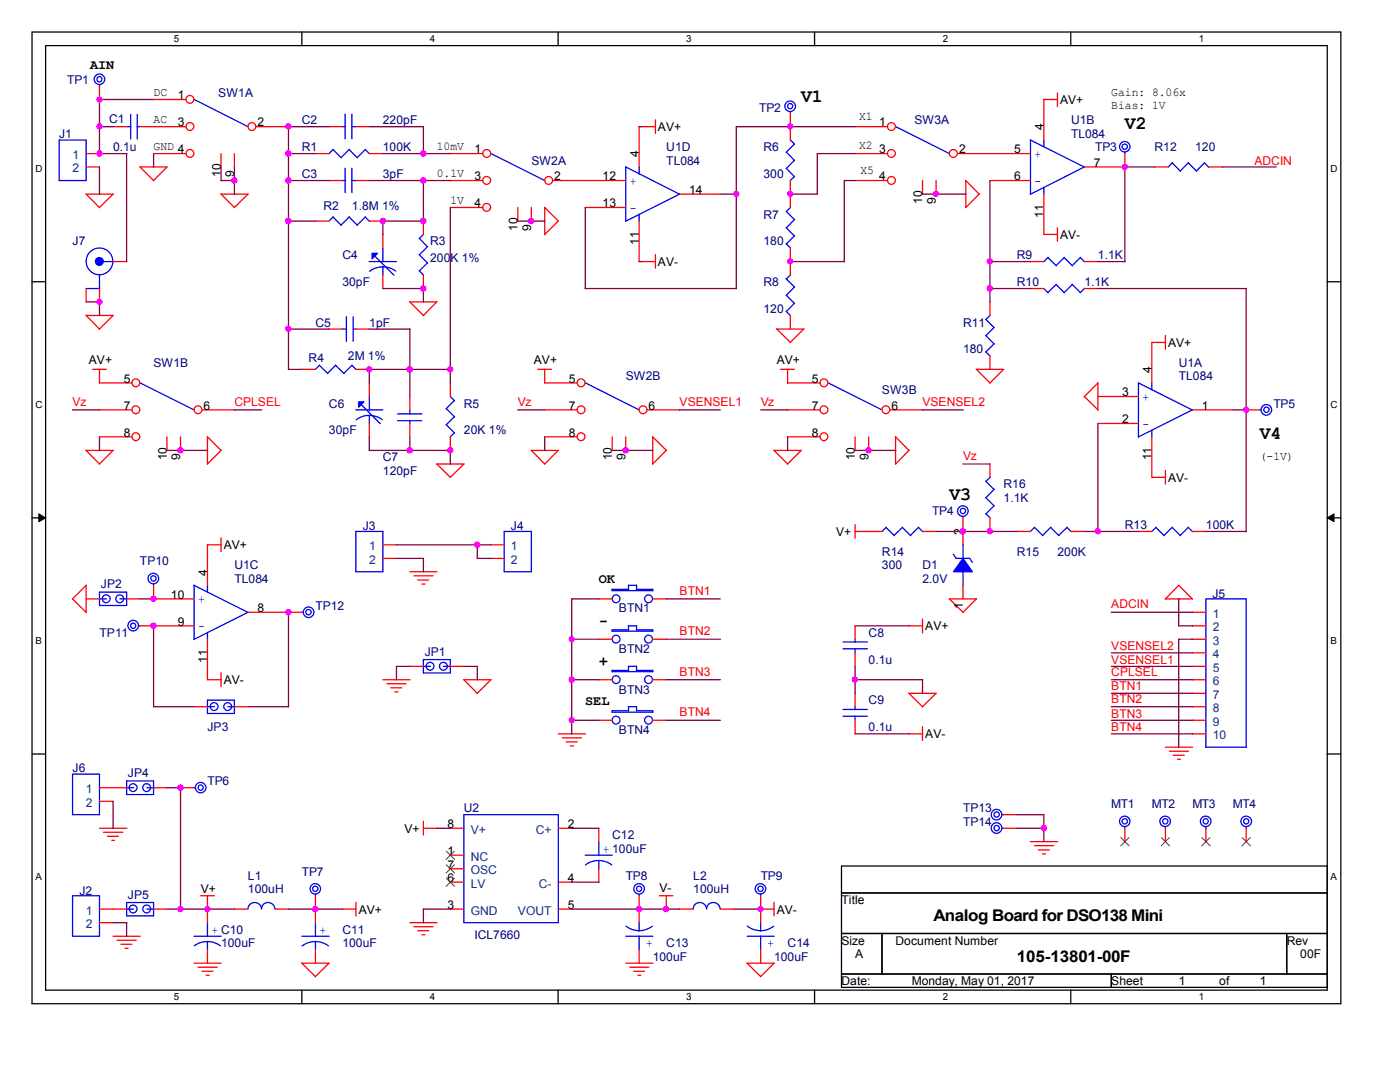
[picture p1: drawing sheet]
<svg xmlns="http://www.w3.org/2000/svg" width="279mm" height="216mm" viewBox="0 0 279 216" stroke-linecap="round" stroke-linejoin="round" font-family="sans-serif">
<path d="M6.4 6.4h261.2v193.9h-261.2zM9.1 9.1h255.8v188.5h-255.8z" fill="none" stroke="#000" stroke-width=".25"/>
<g fill="#fff">
<path d="M34.7 6.6h1v2.2h-1z"/>
<path d="M34.7 197.8h1v2.2h-1z"/>
</g>
<path d="M60.2 6.4v2.7M60.2 197.6v2.7" fill="none" stroke="#000" stroke-width=".25"/>
<g fill="#fff">
<path d="M85.8 6.6h1.1v2.2h-1.1z"/>
<path d="M85.8 197.8h1.1v2.2h-1.1z"/>
</g>
<path d="M111.4 6.4v2.7M111.4 197.6v2.7" fill="none" stroke="#000" stroke-width=".25"/>
<g fill="#fff">
<path d="M136.9 6.6h1.1v2.2h-1.1z"/>
<path d="M136.9 197.8h1.1v2.2h-1.1z"/>
</g>
<path d="M162.6 6.4v2.7M162.6 197.6v2.7" fill="none" stroke="#000" stroke-width=".25"/>
<g fill="#fff">
<path d="M188.1 6.6h1.1v2.2h-1.1z"/>
<path d="M188.1 197.8h1.1v2.2h-1.1z"/>
</g>
<path d="M213.7 6.4v2.7M213.7 197.6v2.7" fill="none" stroke="#000" stroke-width=".25"/>
<g fill="#fff">
<path d="M239.3 6.6h1v2.2h-1z"/>
<path d="M239.3 197.8h1v2.2h-1z"/>
<path d="M7.1 32.6h1.3v2.2h-1.3z"/>
<path d="M265.6 32.6h1.3v2.2h-1.3z"/>
<path d="M7.1 79.7h1.3v2.2h-1.3z"/>
<path d="M265.6 79.7h1.3v2.2h-1.3z"/>
</g>
<path d="M6.4 56.2h2.7M264.9 56.2h2.7" fill="none" stroke="#000" stroke-width=".25"/>
<g fill="#fff">
<path d="M7.1 126.8h1.2v2.2h-1.2z"/>
<path d="M265.6 126.8h1.2v2.2h-1.2z"/>
</g>
<path d="M6.4 103.3h2.7M264.9 103.3h2.7" fill="none" stroke="#000" stroke-width=".25"/>
<g fill="#000" stroke="#000" stroke-width=".2">
<path d="M7.7 102.5l1.4 .8-1.4 .8z" fill-rule="evenodd"/>
<path d="M264.9 103.3l1.3-.8v1.6z" fill-rule="evenodd"/>
</g>
<g fill="#fff">
<path d="M7.1 173.9h1.2v2.2h-1.2z"/>
<path d="M265.6 173.9h1.2v2.2h-1.2z"/>
</g>
<path d="M6.4 150.5h2.7M264.9 150.5h2.7M167.9 172.8h97v24.2h-97zM167.9 178.2h97M167.9 186.3h97M167.9 194.4h97M176 186.3v8.1M221.8 194.4v2.6M256.8 186.3v8.1" fill="none" stroke="#000" stroke-width=".25"/>
<g fill="none" stroke="#f00" stroke-width=".25">
<path d="M19.9 17.2v2.7M30.6 19.9h6.5M211 18.5v2.8M211 19.9h-2.7v8M17.2 33.3h2.7M17.2 30.6h2.7M22.6 38.7l-2.8 2.7M22.6 25.3h2.7M22.6 38.7h-5.4l2.7 2.7M27.9 33.3l2.7 2.7M27.9 33.3h5.5M27.9 25.3h9.2"/>
<path d="M30.6 30.6h6.5M33.3 33.3l-2.7 2.8M44.1 38.7l2.7 2.7M44.1 38.7h5.4M44.1 30.6v2.7M46.8 30.6v2.7M49.5 38.7l-2.8 2.7M51.1 25.3h6.5M62.9 30.6h2.8M65.7 25.3h2.6M65.7 36h2.6M71 25.3h2.7"/>
<path d="M71 36h2.7M73.7 30.6h2.7M89.9 30.6h6.5M89.9 36h6.5M110.3 36h14.6M127.6 25.3v8M128.1 25.3h2.7M130.8 23.9v2.7M135.6 38.7h8.1M157.7 22.6v5.3M157.7 36v5.4M170.6 25.3h6.5"/>
<path d="M170.6 30.6h6.5M170.6 36h6.5M184.1 36v2.7M186.8 36v2.7M191.1 30.6h14.6M192.7 36l2.8 2.7-2.8 2.7M192.7 36v5.4M197.6 36h8.1M208.3 38.7v8.1h2.7M224.5 30.6v2.7h-8.1M230.4 33.3h2.7M241.2 33.3h2.7"/>
<path d="M17.2 57.6v2.6M19.9 57.6v2.6M22.6 52.2h2.7M62.9 44.1h2.8M73.7 44.1h2.7M76.4 46.8v2.7M76.4 54.9v2.7M84.5 44.1v2.7M84.5 54.9v2.7M89.9 41.4h6.5M103.3 41.4v2.7M106 41.4v2.7"/>
<path d="M108.7 41.4l2.7 2.7M108.7 41.4v5.4l2.8-2.7M116.8 41.4h8.1M127.6 44.1v8.1M128.1 52.2h2.7M130.8 50.8v2.7M157.7 49.5v5.4M205.7 52.2h2.6M205.7 57.6h2.6M211 45.4v2.7M216.4 52.2h2.7M216.4 57.6h2.7"/>
<path d="M17.1 62.9l2.8 2.8M17.2 62.9h5.4M18.5 73.7h2.7M19.9 73.7v2.8l6.4-.1M22.6 62.9l-2.8 2.8M60.2 73.7h2.7M65.7 65.7h2.6M71 73.7h2.7M71 65.7h2.7M73.7 76.4v2.7M81.7 60.2l2.8 2.7M81.8 60.2h5.4"/>
<path d="M81.8 79.1v2.7M87.2 60.2l-2.7 2.8M89.9 76.4v2.7M107.3 73.7h2.8M108.7 73.7v2.8l6.5-.1M155 65.6l2.7 2.7M155 65.7h5.4M155.8 73.7h2.7M157.2 73.7v2.8l6.5-.1M157.7 62.9v2.8M160.4 65.7l-2.7 2.7M194.8 73.7l2.8 2.7"/>
<path d="M194.9 73.7h5.4M197.6 60.2v2.7M197.6 71v2.7M200.3 73.7l-2.8 2.8M216.4 79.1l2.8 2.7M219.1 76.4v5.4M219.1 76.4l-2.7 2.8M219.1 79.1h8.1M229.8 68.3h2.8M229.9 68.3v8.1M232.6 66.9v2.8M17.1 89.8l2.8 2.8"/>
<path d="M17.2 89.9h5.4M19.9 81.8h6.4M19.9 87.2h6.4M22.6 89.9l-2.8 2.7M33.3 87.2v2.7M36 87.2v2.7M40.3 81.8h6.5M41.4 87.1l2.7 2.8M41.4 87.2v5.4l2.8-2.8M73.7 84.5v2.7M81.8 84.5v2.7M87.1 92.5l2.8 2.7"/>
<path d="M87.2 92.6h5.4l-2.8 2.7M89.9 87.2v2.7M106 89.8l2.7 2.8M106 89.9h5.5M108.7 81.8h6.5M108.7 87.2h6.5M111.4 89.9l-2.7 2.7M122.2 87.2v2.7M124.9 87.2v2.7M129.2 81.8h6.4M130.2 87.1l2.8 2.8M130.3 87.2v5.4l2.7-2.8"/>
<path d="M154.4 89.8l2.7 2.8 2.8-2.7M154.5 89.9h5.4M157.2 81.8h6.5M157.2 87.2h6.5M170.6 87.2v2.7M173.4 87.2v2.7M177.6 81.8h6.5M178.7 87.1l2.7 2.8M178.7 87.2v5.4l2.7-2.8M197.6 92.6v2.6M219.1 84.5h8.1M229.8 95.2h2.8"/>
<path d="M229.9 87.2v8M232.6 93.9v2.7M238 81.8h8M248.7 81.8h2.7M14.5 119.5l2.7 2.7M17.2 116.8l-2.8 2.7M17.2 119.5h2.7M17.2 116.8v5.4M25.3 119.5h2.6M30.6 116.8v2.7h8.1M41.4 108.7h2.7M41.4 108.7v8.1"/>
<path d="M44.1 107.3v2.8M76.4 108.7h2.7M76.4 111.4h2.7M81.8 114.1h5.4M82.6 114.9h3.8M83.4 115.7h2.2M84.2 116.5h.6M98 108.7h2.6M98 111.4h2.6M119.5 119.5h2.7M130.3 119.5h2.7M170.6 106h5.4"/>
<path d="M170.6 104.7v2.7M184.1 106h2.7M189.4 119.5h5.5M189.5 119.5l2.7 2.7M192.2 103.3v5.4M192.2 116.8v2.7M194.9 119.5l-2.7 2.7M197.6 103.3v2.7M202.9 106h2.8M213.7 106h2.7M227.2 106h2.7M232.6 119.5h5.4"/>
<path d="M235.2 116.8l2.8 2.7M235.2 116.8l-2.7 2.7M238 106h2.7M27.9 124.9h10.8M41.4 135.6h2.7M41.4 127.6v8M44.1 134.2v2.8M49.5 122.2h10.7M76.4 135.6h5.4M77.2 136.4h3.8M78 137.2h2.2M78.8 138h.6"/>
<path d="M81.8 133h2.7M89.9 133h2.7M92.5 135.6l2.7 2.7M92.6 135.6h5.4M98 135.6l-2.8 2.8M119.5 135.6h2.7M119.5 127.6h2.7M130.3 135.6h2.7M130.3 127.6h2.7M170.6 124.9v2.7M170.6 130.3v2.7M170.6 138.3v2.7"/>
<path d="M181.4 138.3l2.7 2.7M181.4 124.9h2.7M181.4 138.3h5.5M184.1 123.5v2.8M186.8 138.3l-2.7 2.8M238 138.3h2.7M238 124.9h2.7M238 135.6h2.7M238 122.2h2.7M238 127.6h2.7M238 130.3h2.7M238 133h2.7"/>
<path d="M19.9 157.2h5.4M19.9 159.9h2.7M30.6 157.2h2.7M36 157.2h2.7M38.7 141h2.7M46.8 141h2.7M111.4 146.4h5.4M112.2 147.2h3.8M113 148h2.2M113.8 148.8h.6M119.5 143.7h2.7M130.3 143.7h2.7"/>
<path d="M170.6 143.7v2.7M181.4 146.4h2.7M184.1 145v2.7M232.6 149.1h5.4M233.4 149.9h3.8M234.1 150.7h2.2M235 151.5h.6M238 146.4h2.7M238 141h2.7M238 143.7h2.7M19.9 165.3h5.4M20.7 166.1h3.8"/>
<path d="M21.5 166.9h2.1M22.3 167.7h.6M40 178.7h2.8M41.4 178.7v5.4M62.9 178.7v5.4M84.5 165.3h2.7M84.5 163.9v2.7M89.9 165.3h2.7M89.9 170.6h2.7M89.9 176h2.7M89.9 173.4h2.7M111.4 165.3h2.7"/>
<path d="M111.4 176h2.7M119.5 165.3v2.6M119.5 173.4v2.6M127.6 178.7v5.4M131.6 178.7h2.7M133 178.7v2.7M151.8 178.7v5.4M200.3 165.3h2.6M200.3 162.6h2.6M205.7 167.9h5.4M206.5 168.7h3.8M207.2 169.6h2.2"/>
<path d="M208.1 170.4h.6M224.5 165.3v2.6M232.6 165.3v2.6M240.7 165.3v2.6M248.7 165.3v2.6M19.9 184.1h2.7M19.9 181.4h5.4M22.6 186.8h5.4M23.4 187.6h3.8M24.1 188.4h2.2M25 189.2h.6M30.6 181.4h2.7"/>
<path d="M38.7 192.2h5.5M39.5 193h3.8M40.3 193.8h2.2M41.1 194.6h.6M41.4 189.5v2.7M46.8 181.4h2.7M54.9 181.4h2.7M60.2 192.2l2.7 2.7M60.2 192.2h5.5M62.9 189.5v2.7M65.7 192.2l-2.8 2.7M68.3 181.4h2.7"/>
<path d="M71 180.1v2.7M81.8 184.1h5.4M82.6 184.9h3.8M83.4 185.7h2.2M84.2 186.5h.6M89.9 181.4h2.7M111.4 181.4h2.7M124.9 192.2h5.4M125.7 193h3.8M126.4 193.8h2.3M127.3 194.6h.6M127.6 189.5v2.7"/>
<path d="M135.6 181.4h2.7M143.7 181.4h2.7M149.1 192.2l2.7 2.7M149.1 192.2h5.4M151.8 181.4h2.7M151.8 189.5v2.7M154.5 180v2.8M154.5 192.2l-2.7 2.7"/>
<circle cx="37.9" cy="19.8" r=".78"/>
<circle cx="37.9" cy="30.6" r=".78"/>
<circle cx="37.9" cy="25.2" r=".78"/>
<circle cx="50.3" cy="25.2" r=".78"/>
<circle cx="97.1" cy="30.6" r=".78"/>
<circle cx="97.1" cy="36" r=".78"/>
<circle cx="109.5" cy="36" r=".78"/>
<circle cx="177.9" cy="30.6" r=".78"/>
<circle cx="177.9" cy="25.2" r=".78"/>
<circle cx="177.9" cy="36" r=".78"/>
<circle cx="190.3" cy="30.6" r=".78"/>
<circle cx="97.1" cy="41.4" r=".78"/>
<circle cx="27.1" cy="76.4" r=".78"/>
<circle cx="116" cy="76.4" r=".78"/>
<circle cx="164.4" cy="76.4" r=".78"/>
<circle cx="27.1" cy="81.8" r=".78"/>
<circle cx="27.1" cy="87.1" r=".78"/>
<circle cx="39.5" cy="81.8" r=".78"/>
<circle cx="116" cy="81.8" r=".78"/>
<circle cx="116" cy="87.1" r=".78"/>
<circle cx="128.3" cy="81.8" r=".78"/>
<circle cx="164.4" cy="81.8" r=".78"/>
<circle cx="164.4" cy="87.1" r=".78"/>
<circle cx="176.8" cy="81.8" r=".78"/>
</g>
<g fill="none" stroke="#00f" stroke-width=".25">
<path d="M19.9 16.9v.3M38.7 19.8l10.8 5.5M11.8 27.9h5.4v8.1h-5.4zM25.3 25.3h.8M26.1 22.8v4.9M27.3 25.3h.6M27.4 22.8v4.9M66.5 29.8l1.6 1.7M66.5 29.8l-.8 .8M68.3 36h.6M68.3 25.3h.6M68.9 22.8v4.9"/>
<path d="M68.9 33.6v4.8M69.7 29.8l1.6 1.7M69.7 29.8l-1.6 1.7M70.2 36h.8M70.2 25.3h.8M70.2 22.8v4.9M70.2 33.6v4.8M72.9 29.8l.8 .9M72.9 29.8l-1.6 1.7M97.9 30.6l10.8 5.4M124.9 33.3l10.8 5.5M124.9 33.3v10.8"/>
<path d="M127.6 33.3v1.4M135.6 38.7l-10.8 5.5M156.9 30.4l1.7 1.6M156.9 33.6l1.7 1.7M157.7 22.3v.3M157.7 27.9l.9 .9M158.5 28.7l-1.6 1.7M158.5 32l-1.6 1.7M158.5 35.2l-.8 .9M178.7 25.2l10.8 5.4M205.7 27.9l10.8 5.5M205.7 27.9v10.8"/>
<path d="M208.3 27.9v1.4M208.3 37.4v1.4M216.4 33.3l-10.8 5.5M224.5 30.4v.3M233.9 32.5l1.7 1.7M234 32.5l-.9 .8M237.2 32.5l1.6 1.7M237.2 32.5l-1.7 1.6M240.4 32.5l.8 .9M240.4 32.5l-1.6 1.6M17.2 57.6h2.7M19.9 54.8v2.8"/>
<path d="M20.6 52.2h2M66.5 43.3l1.6 1.7M66.5 43.3l-.8 .8M69.7 43.3l1.6 1.7M69.7 43.3l-1.6 1.6M72.9 43.3l.8 .9M72.9 43.3l-1.6 1.6M73.7 52.2h5.4M74.8 51.1l3.8 3.8M76.4 49.5v2.7M76.4 53.3v1.6M79 54.1l-1.2-.6-1.5-.2-1.3 .2-1.3 .6"/>
<path d="M83.7 54l.8 .9M83.7 50.8l1.6 1.7M83.7 47.5l1.6 1.7M84.5 46.7l-.8 .9M85.3 52.4l-1.6 1.7M85.3 49.2l-1.6 1.6M127.6 42.8v1.4M156.9 48.6l.8 .9M156.9 45.4l1.6 1.7M156.9 42.2l1.6 1.6M156.9 58.9l1.6 1.6M156.9 55.6l1.6 1.7"/>
<path d="M157.8 41.4l-.9 .8M157.8 54.8l-.9 .9M158.6 47l-1.7 1.7M158.6 43.8l-1.7 1.7M158.6 57.2l-1.7 1.7M208.3 57.6l.9 .8M209.1 51.4l1.7 1.6M209.2 51.4l-.9 .8M210.8 56.8l1.6 1.6M210.8 56.7l-1.7 1.7M212.4 51.4l1.6 1.6M212.4 51.4l-1.6 1.6"/>
<path d="M214 56.8l1.6 1.6M214 56.7l-1.6 1.7M215.6 51.4l.9 .8M215.6 51.4l-1.6 1.6M216.5 57.5l-.9 .9M27.9 76.4l10.8 5.4M63.8 72.9l1.6 1.6M63.8 72.9l-.9 .8M67 72.9l1.7 1.6M67 72.9l-1.6 1.6M68.3 65.7h.9M69.1 63.2v4.9"/>
<path d="M70.2 72.9l.9 .8M70.3 72.9l-1.7 1.6M70.4 65.7h.6M70.5 63.2v4.9M73.7 79.1v2.7M89.9 79.1l.8 .9M90.7 79.9l-1.7 1.7M116.8 76.4l10.8 5.4M156.9 62.1l.8 .8M158.6 60.5l-1.7 1.6M165.2 76.4l10.8 5.4M196.7 70.2l.9 .8"/>
<path d="M196.7 66.9l1.7 1.7M196.7 63.7l1.7 1.7M197.6 62.9l-.8 .9M198.4 68.6l-1.6 1.6M198.4 65.3l-1.6 1.7M227.2 76.4l10.8 5.4M227.2 76.4v10.8M229.9 76.4v1.4M71 81.8h5.4M72.1 80.7l3.8 3.8M73.7 82.9v1.6M76.3 83.7l-1.2-.6-1.5-.2-1.3 .2-1.2 .7"/>
<path d="M79.3 82.6h4.9M79.3 83.9h4.9M81.8 81.8v.8M81.8 83.9v.6M89.1 81.5l1.6 1.7M89.1 84.8l1.6 1.6M90.7 83.1l-1.7 1.7M90.7 86.4l-.9 .8M196.7 99.3l1.7 1.6M196.7 96l1.7 1.7M197.6 95.2l-.8 .9M198.4 97.6l-1.6 1.7"/>
<path d="M229.9 85.9v1.3M238 81.8l-10.8 5.4M251.4 81.8h.3M19.9 118.2h5.4v2.6h-5.4zM19.9 119.5h1.4M23.9 119.5h1.4M30.6 116.5v.3M38.7 116.8l10.8 5.4M38.7 116.8v10.8M41.4 116.8v1.4M71 106h5.4v8.1h-5.4zM100.6 106h5.4v8.1h-5.4z"/>
<path d="M122.1 117.6h3.3M122.2 117.6v.3M122.2 117.9h8.1M125.4 116.8h1.6M125.4 116.8v.8M127 117.6h3.3M127 116.8v.8M130.3 117.6v.3M176.8 105.2l1.7 1.7M176.9 105.2l-.9 .8M180.1 105.2l1.6 1.7M180.1 105.2l-1.7 1.6"/>
<path d="M183.3 105.2l.8 .9M183.3 105.2l-1.6 1.6M190.2 110.6l.6 .8M190.8 111.4h2.7M192.2 103.1v.3M192.2 108.7v2.7M192.2 114v2.8M193.5 111.4l.6 .8M196.7 102.5l.9 .8M198.4 100.9l-1.6 1.6M206.5 105.2l1.6 1.7M206.5 105.2l-.8 .8"/>
<path d="M209.7 105.2l1.6 1.7M209.7 105.2l-1.6 1.6M212.9 105.2l.9 .9M213 105.2l-1.7 1.6M230.7 105.2l-.8 .8M233.9 105.2l1.7 1.7M234 105.2l-1.7 1.7-1.6-1.7M237.2 105.2l.8 .9M237.2 105.2l-1.7 1.6M240.7 119.5h8v29.6h-8zM27.7 124.9h.3M41.4 139.7h5.4v2.7h-5.4z"/>
<path d="M41.4 126.2v1.4M49.5 122.2l-10.8 5.4M60.2 122.2h.3M84.5 133h1.4M84.5 131.6h5.4v2.7h-5.4zM88.5 133h1.4M122.1 133.8h3.3M122.1 125.7h3.3M122.2 134h8.1M122.2 125.7v.3M122.2 133.8v.3M122.2 125.9h8.1"/>
<path d="M125.4 133h1.6M125.4 124.9h1.6M125.4 124.9v.8M125.4 133v.8M127 133.8h3.3M127 125.7h3.3M127 124.8v.9M127 132.9v.9M130.3 125.6v.3M130.3 133.7v.3M168.2 129.5h4.9M168.2 128.1h4.9"/>
<path d="M170.6 127.6v.5M170.6 129.4v.9M14.5 154.5h5.4v8.1h-5.4zM25.3 155.8h5.3v2.7h-5.3zM25.3 157.2h1.3M29.3 157.2h1.4M38.7 157.2h.3M41.4 141h1.4M45.5 141h1.3M122.1 141.8h3.3M122.2 141.8v.4M122.2 142.1h8.1"/>
<path d="M125.4 141h1.6M125.4 141v.9M127 141.8h3.3v.3M127 141v.8M168.2 142.9h4.9M168.2 141.6h4.9M170.6 141v.6M170.6 142.9v.8M14.5 178.7h5.4v8.1h-5.4zM62.9 178.4v.4M92.6 162.6h18.8v21.5h-18.8zM116.8 170.6h5.4"/>
<path d="M116.8 172.6a4.3 4.3 0 0 1 5.3 0M119.5 167.9v2.8M119.5 171.7v1.7M127.6 178.4v.4M151.8 178.4v.4M200 162.6h.3M200 165.3h.3M224.5 165v.3M232.6 165v.3M240.7 165v.3M248.7 165v.3M25.3 180.1h5.3v2.7h-5.3z"/>
<path d="M25.3 181.4h1.3M29.3 181.4h1.4M38.7 186.8h5.5M38.8 188.7l1.2-.6 1.4-.2 1.4 .2 1.2 .6M41.4 184.1v2.8M41.4 187.9v1.6M49.5 181.4a1.36 1.36 0 0 1 1.3-1.3 1.36 1.36 0 0 1 1.4 1.3 1.34 1.34 0 0 1 1.3-1.3 1.34 1.34 0 0 1 1.4 1.3M60.2 186.8h5.5M62.9 184.1v2.8M62.9 187.9v1.6M65.5 188.7l-1.2-.6-1.4-.2-1.4 .2-1.2 .7M124.9 186.8h5.4"/>
<path d="M124.9 184.8l1.2 .7 1.4 .2M127.6 184.1v1.6M127.6 186.8v2.7M130.2 184.8l-1.3 .7-1.4 .2M138.3 181.4a1.34 1.34 0 0 1 1.4-1.3 1.34 1.34 0 0 1 1.3 1.3 1.36 1.36 0 0 1 1.4-1.3 1.36 1.36 0 0 1 1.3 1.3M149.1 186.8h5.4M149.1 184.8l1.3 .7 1.3 .2 1.5-.2 1.2-.7M151.8 184.1v1.6M151.8 186.8v2.7"/>
<circle cx="19.8" cy="15.8" r=".52"/>
<circle cx="19.9" cy="15.8" r="1.05"/>
<circle cx="157.7" cy="21.2" r=".52"/>
<circle cx="157.7" cy="21.2" r="1.06"/>
<circle cx="224.5" cy="29.3" r="1.04"/>
<circle cx="224.5" cy="29.3" r=".54"/>
<circle cx="19.9" cy="52.1" r="2.67"/>
<circle cx="252.7" cy="81.8" r="1.06"/>
<circle cx="252.7" cy="81.8" r=".54"/>
<circle cx="21.2" cy="119.5" r=".78"/>
<circle cx="23.9" cy="119.5" r=".78"/>
<circle cx="30.6" cy="115.4" r="1.06"/>
<circle cx="30.6" cy="115.4" r=".54"/>
<circle cx="123" cy="119.5" r=".78"/>
<circle cx="129.4" cy="119.5" r=".78"/>
<circle cx="192.2" cy="102" r="1.06"/>
<circle cx="192.2" cy="102" r=".54"/>
<circle cx="26.6" cy="124.9" r=".52"/>
<circle cx="26.6" cy="124.8" r="1.06"/>
<circle cx="61.6" cy="122.1" r=".54"/>
<circle cx="61.6" cy="122.2" r="1.06"/>
<circle cx="85.8" cy="132.9" r=".78"/>
<circle cx="88.5" cy="132.9" r=".78"/>
<circle cx="123" cy="127.5" r=".78"/>
<circle cx="123" cy="135.6" r=".78"/>
<circle cx="129.4" cy="135.6" r=".78"/>
<circle cx="129.4" cy="127.5" r=".78"/>
<circle cx="26.6" cy="157.2" r=".78"/>
<circle cx="29.3" cy="157.2" r=".78"/>
<circle cx="40" cy="157.2" r=".52"/>
<circle cx="40.1" cy="157.2" r="1.05"/>
<circle cx="42.7" cy="141" r=".78"/>
<circle cx="45.4" cy="141" r=".78"/>
<circle cx="123" cy="143.7" r=".78"/>
<circle cx="129.4" cy="143.7" r=".78"/>
<circle cx="62.9" cy="177.4" r="1.04"/>
<circle cx="62.9" cy="177.4" r=".54"/>
<circle cx="127.5" cy="177.4" r=".52"/>
<circle cx="127.6" cy="177.4" r="1.05"/>
<circle cx="151.8" cy="177.4" r="1.05"/>
<circle cx="151.8" cy="177.4" r=".54"/>
<circle cx="198.9" cy="162.6" r="1.06"/>
<circle cx="198.9" cy="165.2" r="1.06"/>
<circle cx="198.9" cy="162.5" r=".54"/>
<circle cx="198.9" cy="165.2" r=".54"/>
<circle cx="224.5" cy="163.9" r="1.04"/>
<circle cx="224.5" cy="163.9" r=".54"/>
<circle cx="232.5" cy="163.9" r="1.05"/>
<circle cx="232.6" cy="163.9" r=".54"/>
<circle cx="240.6" cy="163.9" r=".52"/>
<circle cx="240.6" cy="163.9" r="1.05"/>
<circle cx="248.7" cy="163.9" r=".52"/>
<circle cx="248.7" cy="163.9" r="1.05"/>
<circle cx="26.6" cy="181.4" r=".78"/>
<circle cx="29.3" cy="181.4" r=".78"/>
</g>
<g fill="none" stroke="#804000" stroke-width=".2">
<path d="M89.1 169.8l1.6 1.7M89.1 175.2l1.6 1.7M89.1 172.6l1.6 1.6M90.7 169.8l-1.7 1.7M90.7 175.2l-1.7 1.7M90.7 172.6l-1.7 1.6M223.7 167.1l1.6 1.7M225.3 167.1l-1.7 1.7M231.8 167.1l1.6 1.7M233.4 167.1l-1.7 1.7M239.9 167.1l1.6 1.7M241.5 167.1l-1.7 1.7"/>
<path d="M247.9 167.1l1.7 1.7M249.5 167.1l-1.6 1.7"/>
</g>
<g fill="#00f" stroke="#00f" stroke-width=".25">
<path d="M192.2 111.4l1.9 2.7h-3.8z" fill-rule="evenodd"/>
<path d="M71.6 80.2h1l-1 1z" fill-rule="evenodd"/>
<path d="M74.3 50.5h1.1l-1.1 1.1z" fill-rule="evenodd"/>
<circle cx="19.8" cy="52.2" r=".78"/>
</g>
<g fill="none" stroke="#800040" stroke-width=".25">
<path d="M30.7 19.9h-10.8v10.8M19.9 25.3h2.7M19.9 33.3v5.5M19.9 30.6h5.4v21.6M30.6 30.6v2.8M44.1 36h2.7M44.1 33.3v2.8M46.8 33.3v5.5M57.6 36h8.1M57.6 30.6h5.4M65.7 25.3h-8.1v48.4M73.7 36h16.2"/>
<path d="M73.7 25.3h10.8v5.4M76.4 30.6h13.5M84.5 36v8.2M127.5 25.3h.6M143.7 38.7h3.3M157.7 38.7h5.5M170.7 30.6h-7.6v8.2M170.7 36h-2.2v16.2M170.7 25.3h-23.8v32.3M184.1 38.7h8.7M197.6 36v24.3M230.5 33.3h-6v18.9"/>
<path d="M243.9 33.3h10.8M57.6 44.1h5.4M76.4 57.6h8.1v2.7M84.5 44.1h-8.1v2.7M89.9 41.4v35.1M103.3 44.1h5.5M116.8 57.6h30.2M116.8 41.4v16.2M127.5 52.2h.6M157.7 52.2h10.8M197.6 52.2h8.1M197.6 57.6h8.1"/>
<path d="M219.1 52.2h5.4M219.1 57.6h29.7M248.7 57.6v48.5M17.2 60.2h2.7M19.9 60.2v2.7M57.6 65.7h8.1M57.6 73.7h2.7M73.7 65.7h8.1M81.8 65.7v13.5M89.9 73.7h-16.2v2.8M14.4 81.8h5.5M19.9 87.2v2.7"/>
<path d="M33.3 89.9h8.1M46.8 81.8h5.4M73.7 87.2v2.7M73.7 89.9h16.2M81.8 87.2v2.7M89.9 89.9v2.7M103.3 81.8h5.4M108.7 87.2v2.7M122.2 89.9h8.1M135.6 81.8h8.2M151.8 81.8h5.4M157.2 87.2v2.7"/>
<path d="M170.6 89.9h8.2M184.1 81.8h8.1M192.2 92.6h5.4M219.1 84.5v21.6M246 81.8h2.8M27.9 119.5h2.7M79.1 111.4h5.4v2.7M79.1 108.7h18.9M95.2 108.7v2.8M95.2 111.4h2.8M119.5 119.5h-5.4v27M133 119.5h10.8"/>
<path d="M186.8 106h16.2M216.4 106h10.8M235.2 119.5v5.4M240.7 106h8.1M30.6 124.9v16.2M57.6 122.2v18.9M81.8 133h-2.7v2.7M92.6 133h2.7M95.2 133v2.7M114.1 135.6h5.4M114.1 127.6h5.4M133 135.6h10.8"/>
<path d="M133 127.6h10.8M170.6 124.9h10.8M170.6 135.6h13.5M170.6 133v5.4M184.1 135.6v2.8M221.8 135.6h16.2M221.8 122.2h16.2M221.8 130.3h16.2M221.8 133h16.2M221.8 138.3h16.2M235.2 124.9h2.8M238 127.6h-2.8v21.5"/>
<path d="M22.6 159.9v5.4M30.6 141h8.2M33.3 157.2h2.7v24.2M49.5 141h8.1M114.1 143.7h5.4M133 143.7h10.8M170.6 146.4h10.8M221.8 146.4h16.2M221.8 143.7h16.2M221.8 141h16.2M87.2 165.3h2.7M114.1 176h5.4"/>
<path d="M114.1 165.3h5.4M202.9 165.3h5.5M202.9 162.6h5.5M208.3 162.6v5.4M22.6 184.1h2.7v2.8M33.3 181.4h13.5M57.6 181.4h10.8M89.9 181.4h-5.4v2.7M114.1 181.4h21.6M146.4 181.4h5.4"/>
</g>
<g fill="#f0f" stroke="#f0f" stroke-width=".25">
<circle cx="157.7" cy="38.7" r=".51"/>
<circle cx="19.9" cy="19.8" r=".51"/>
<circle cx="84.5" cy="30.6" r=".54"/>
<circle cx="84.5" cy="36" r=".54"/>
<circle cx="73.7" cy="73.7" r=".51"/>
<circle cx="81.8" cy="73.7" r=".52"/>
<circle cx="157.7" cy="25.2" r=".51"/>
<circle cx="224.5" cy="33.3" r=".52"/>
<circle cx="197.6" cy="52.1" r=".52"/>
<circle cx="146.9" cy="38.7" r=".51"/>
<circle cx="95.2" cy="108.7" r=".54"/>
<circle cx="208.3" cy="165.2" r=".52"/>
<circle cx="84.5" cy="44.1" r=".54"/>
<circle cx="57.5" cy="30.6" r=".54"/>
<circle cx="57.6" cy="25.2" r=".52"/>
<circle cx="76.4" cy="44.1" r=".54"/>
<circle cx="127.5" cy="181.4" r=".51"/>
<circle cx="19.9" cy="25.2" r=".51"/>
<circle cx="89.9" cy="73.7" r=".52"/>
<circle cx="132.9" cy="181.4" r=".51"/>
<circle cx="114.1" cy="127.5" r=".51"/>
<circle cx="30.6" cy="124.9" r=".54"/>
<circle cx="57.5" cy="122.1" r=".54"/>
<circle cx="57.6" cy="65.6" r=".52"/>
<circle cx="57.5" cy="36" r=".54"/>
<circle cx="57.5" cy="44.1" r=".54"/>
<circle cx="124.9" cy="89.8" r=".54"/>
<circle cx="157.7" cy="52.1" r=".51"/>
<circle cx="89.8" cy="89.8" r=".54"/>
<circle cx="106" cy="44.1" r=".52"/>
<circle cx="84.5" cy="57.5" r=".54"/>
<circle cx="151.8" cy="181.4" r=".52"/>
<circle cx="219.1" cy="106" r=".52"/>
<circle cx="248.7" cy="81.8" r=".52"/>
<circle cx="197.5" cy="57.5" r=".54"/>
<circle cx="192.2" cy="106" r=".52"/>
<circle cx="197.6" cy="106" r=".52"/>
<circle cx="30.6" cy="119.5" r=".52"/>
<circle cx="19.8" cy="30.6" r=".52"/>
<circle cx="19.9" cy="60.2" r=".51"/>
<circle cx="41.4" cy="181.4" r=".52"/>
<circle cx="62.9" cy="181.4" r=".52"/>
<circle cx="46.8" cy="36" r=".52"/>
<circle cx="81.8" cy="89.8" r=".54"/>
<circle cx="114.1" cy="143.7" r=".52"/>
<circle cx="173.3" cy="89.8" r=".52"/>
<circle cx="36" cy="89.8" r=".54"/>
<circle cx="114.1" cy="135.6" r=".52"/>
<circle cx="186.8" cy="38.7" r=".51"/>
<circle cx="170.6" cy="135.6" r=".54"/>
<circle cx="36" cy="157.2" r=".54"/>
<circle cx="36" cy="181.4" r=".52"/>
</g>
<g font-size="3.8">
<text x="159.9" y="20.4">V1</text>
<text x="224.5" y="25.7">V2</text>
<text x="251.4" y="87.7">V4</text>
<text x="189.5" y="99.8">V3</text>
</g>
<g font-size="3.2">
<text x="119.5" y="124.8">-</text>
<text x="119.5" y="132.9">+</text>
<text x="186.3" y="183.9">Analog Board for DSO138 Mini</text>
<text x="202.9" y="191.9">105-13801-00F</text>
</g>
<g font-size="2.7">
<text x="18" y="13.8">AIN</text>
<text x="119.5" y="116.4">OK</text>
<text x="116.8" y="140.6">SEL</text>
</g>
<g font-size="2.4" fill="#000080">
<text x="13.4" y="16.7">TP1</text>
<text x="43.6" y="19.4">SW1A</text>
<text x="151.5" y="22.4">TP2</text>
<text x="11.8" y="27.5">J1</text>
<text x="21.8" y="24.5">C1</text>
<text x="60.2" y="24.8">C2</text>
<text x="76.4" y="24.8">220pF</text>
<text x="182.5" y="24.8">SW3A</text>
<text x="213.7" y="24.8">U1B</text>
<text x="213.7" y="27.5">TL084</text>
<text x="22.6" y="30.1">0.1u</text>
<text x="60.2" y="30.1">R1</text>
<text x="60.2" y="35.5">C3</text>
<text x="76.4" y="30.1">100K</text>
<text x="76.4" y="35.5">3pF</text>
<text x="106" y="32.9">SW2A</text>
<text x="133" y="30.1">U1D</text>
<text x="133" y="32.9">TL084</text>
<text x="152.4" y="30.1">R6</text>
<text x="152.4" y="35.5">300</text>
<text x="218.6" y="30.1">TP3</text>
<text x="230.4" y="30.1">R12</text>
<text x="238.5" y="30.1">120</text>
<text x="64.6" y="42">R2</text>
<text x="70.2" y="42">1.8M 1%</text>
<text x="152.4" y="43.6">R7</text>
<text x="14.5" y="49">J7</text>
<text x="68.3" y="51.7">C4</text>
<text x="85.9" y="49">R3</text>
<text x="85.9" y="52.2">200</text>
<text x="89.9" y="52.2">K 1%</text>
<text x="152.4" y="49">180</text>
<text x="202.9" y="51.7">R9</text>
<text x="219.1" y="51.7">1.1K</text>
<text x="68.3" y="57.1">30pF</text>
<text x="152.4" y="57.1">R8</text>
<text x="202.9" y="57.1">R10</text>
<text x="216.4" y="57.1">1.1K</text>
<text x="62.9" y="65.2">C5</text>
<text x="73.7" y="65.2">1pF</text>
<text x="152.4" y="62.4">120</text>
<text x="192.2" y="65.2">R11</text>
<text x="69.4" y="71.9">2M 1%</text>
<text x="192.2" y="70.5">180</text>
<text x="30.6" y="73.2">SW1B</text>
<text x="61.6" y="72.1">R4</text>
<text x="124.9" y="75.9">SW2B</text>
<text x="235.2" y="73.2">U1A</text>
<text x="235.2" y="75.9">TL084</text>
<text x="65.7" y="81.3">C6</text>
<text x="92.6" y="81.3">R5</text>
<text x="176" y="78.6">SW3B</text>
<text x="254.1" y="81.3">TP5</text>
<text x="65.7" y="86.7">30pF</text>
<text x="92.6" y="86.7">20K 1%</text>
<text x="76.4" y="92.1">C7</text>
<text x="76.4" y="94.8">120pF</text>
<text x="200.3" y="97.5">R16</text>
<text x="200.3" y="100.2">1.1K</text>
<text x="72.4" y="105.8">J3</text>
<text x="102" y="105.8">J4</text>
<text x="186" y="102.8">TP4</text>
<text x="224.5" y="105.5">R13</text>
<text x="240.7" y="105.5">100K</text>
<text x="27.9" y="112.8">TP10</text>
<text x="46.8" y="113.6">U1C</text>
<text x="176" y="110.9">R14</text>
<text x="176" y="113.6">300</text>
<text x="184.1" y="113.6">D1</text>
<text x="202.9" y="110.9">R15</text>
<text x="211" y="110.9">200K</text>
<text x="20.2" y="117.4">JP2</text>
<text x="46.8" y="116.3">TL084</text>
<text x="184.1" y="116.3">2.0V</text>
<text x="242" y="119.3">J5</text>
<text x="62.9" y="121.7">TP12</text>
<text x="123.5" y="122.2">BTN1</text>
<text x="19.9" y="127.1">TP11</text>
<text x="84.8" y="130.9">JP1</text>
<text x="123.5" y="130.3">BTN2</text>
<text x="173.4" y="127.1">C8</text>
<text x="173.4" y="132.5">0.1u</text>
<text x="123.5" y="138.4">BTN3</text>
<text x="173.4" y="140.5">C9</text>
<text x="41.4" y="145.9">JP3</text>
<text x="123.5" y="146.5">BTN4</text>
<text x="173.4" y="145.9">0.1u</text>
<text x="14.5" y="154">J6</text>
<text x="25.5" y="155.1">JP4</text>
<text x="41.4" y="156.7">TP6</text>
<text x="221.8" y="161.3">MT1</text>
<text x="229.9" y="161.3">MT2</text>
<text x="238" y="161.3">MT3</text>
<text x="246" y="161.3">MT4</text>
<text x="92.6" y="162.1">U2</text>
<text x="122.2" y="167.5">C12</text>
<text x="192.2" y="162.1">TP13</text>
<text x="192.2" y="164.8">TP14</text>
<text x="15.8" y="178.5">J2</text>
<text x="25.5" y="179.3">JP5</text>
<text x="49.5" y="175.6">L1</text>
<text x="49.5" y="178.2">100uH</text>
<text x="60.2" y="174.8">TP7</text>
<text x="124.9" y="175.6">TP8</text>
<text x="138.3" y="175.6">L2</text>
<text x="138.3" y="178.2">100uH</text>
<text x="151.8" y="175.6">TP9</text>
<text x="44.1" y="189">100uF</text>
<text x="68.3" y="186.3">C11</text>
<text x="68.3" y="189">100uF</text>
<text x="94.7" y="187.4">ICL7660</text>
<text x="130.3" y="191.7">100uF</text>
<text x="133" y="189">C13</text>
<text x="154.5" y="191.7">100uF</text>
<text x="157.2" y="189">C14</text>
</g>
<g font-size="2.4">
<text x="30.6" y="19.1">DC</text>
<text x="35.5" y="19.8">1</text>
<text x="171.4" y="24">X1</text>
<text x="211.6" y="20.7">AV+</text>
<text x="221.8" y="19.1">Gain: 8.06x</text>
<text x="221.8" y="21.8">Bias: 1V</text>
<text x="30.6" y="24.5">AC</text>
<text x="30.6" y="29.9">GND</text>
<text x="35.5" y="25.2">3</text>
<text x="51.4" y="25.2">2</text>
<text x="87.2" y="29.9">10mV</text>
<text x="131.3" y="26.1">AV+</text>
<text x="171.4" y="29.6">X2</text>
<text x="175.5" y="25.2">1</text>
<text x="208.3" y="26" transform="rotate(-90 208.3 26)">4</text>
<text x="35.5" y="30.6">4</text>
<text x="44.1" y="35.3" transform="rotate(-90 44.1 35.3)">10</text>
<text x="46.7" y="35.3" transform="rotate(-90 46.7 35.3)">9</text>
<text x="87.2" y="35.3">0.1V</text>
<text x="94.7" y="30.6">1</text>
<text x="94.7" y="36">3</text>
<text x="110.6" y="36">2</text>
<text x="120.3" y="36">12</text>
<text x="127.5" y="31.4" transform="rotate(-90 127.5 31.4)">4</text>
<text x="171.7" y="34.8">X5</text>
<text x="175.5" y="30.6">3</text>
<text x="175.5" y="36">4</text>
<text x="191.4" y="30.6">2</text>
<text x="202.4" y="30.6">5</text>
<text x="202.4" y="36">6</text>
<text x="218.3" y="33.3">7</text>
<text x="89.9" y="40.7">1V</text>
<text x="94.7" y="41.4">4</text>
<text x="120.3" y="41.4">13</text>
<text x="137.5" y="38.7">14</text>
<text x="184.1" y="40.7" transform="rotate(-90 184.1 40.7)">10</text>
<text x="186.8" y="40.7" transform="rotate(-90 186.8 40.7)">9</text>
<text x="103.3" y="46.1" transform="rotate(-90 103.3 46.1)">10</text>
<text x="106" y="46.1" transform="rotate(-90 106 46.1)">9</text>
<text x="208.3" y="43.4" transform="rotate(-90 208.3 43.4)">11</text>
<text x="211.6" y="47.7">AV-</text>
<text x="127.5" y="48.8" transform="rotate(-90 127.5 48.8)">11</text>
<text x="131.3" y="53">AV-</text>
<text x="233.1" y="69.2">AV+</text>
<text x="17.7" y="72.7">AV+</text>
<text x="24.7" y="76.4">5</text>
<text x="106.6" y="72.7">AV+</text>
<text x="113.5" y="76.4">5</text>
<text x="155" y="72.7">AV+</text>
<text x="162" y="76.4">5</text>
<text x="229.8" y="74.5" transform="rotate(-90 229.8 74.5)">4</text>
<text x="24.7" y="81.7">7</text>
<text x="40.6" y="81.7">6</text>
<text x="113.5" y="81.7">7</text>
<text x="129.5" y="81.7">6</text>
<text x="162" y="81.7">7</text>
<text x="177.9" y="81.7">6</text>
<text x="223.9" y="79.1">3</text>
<text x="239.9" y="81.7">1</text>
<text x="24.7" y="87.1">8</text>
<text x="113.5" y="87.1">8</text>
<text x="162" y="87.1">8</text>
<text x="223.9" y="84.5">2</text>
<text x="33.3" y="91.9" transform="rotate(-90 33.3 91.9)">10</text>
<text x="36" y="91.9" transform="rotate(-90 36 91.9)">9</text>
<text x="122.1" y="91.9" transform="rotate(-90 122.1 91.9)">10</text>
<text x="124.8" y="91.9" transform="rotate(-90 124.8 91.9)">9</text>
<text x="170.6" y="91.9" transform="rotate(-90 170.6 91.9)">10</text>
<text x="173.3" y="91.9" transform="rotate(-90 173.3 91.9)">9</text>
<text x="229.8" y="91.9" transform="rotate(-90 229.8 91.9)">11</text>
<text x="251.4" y="91.8">(-1V)</text>
<text x="233.1" y="96.1">AV-</text>
<text x="166.9" y="106.9">V+</text>
<text x="192.2" y="106.8" transform="rotate(-90 192.2 106.8)">2</text>
<text x="44.7" y="109.6">AV+</text>
<text x="34.1" y="119.5">10</text>
<text x="41.4" y="114.9" transform="rotate(-90 41.4 114.9)">4</text>
<text x="35.5" y="124.8">9</text>
<text x="51.4" y="122.1">8</text>
<text x="184.7" y="125.7">AV+</text>
<text x="192.2" y="121.5" transform="rotate(-90 192.2 121.5)">1</text>
<text x="41.4" y="132.2" transform="rotate(-90 41.4 132.2)">11</text>
<text x="44.7" y="136.5">AV-</text>
<text x="184.7" y="147.3">AV-</text>
<text x="80.7" y="166.1">V+</text>
<text x="89.3" y="165.2">8</text>
<text x="113.3" y="165.2">2</text>
<text x="89.3" y="170.6">1</text>
<text x="89.3" y="173.3">7</text>
<text x="40" y="178.2">V+</text>
<text x="89.3" y="176">6</text>
<text x="113.3" y="176">4</text>
<text x="131.6" y="178">V-</text>
<text x="71.6" y="182.3">AV+</text>
<text x="89.3" y="181.4">3</text>
<text x="113.3" y="181.4">5</text>
<text x="155" y="182.3">AV-</text>
<text x="167.9" y="180.4">Title</text>
<text x="167.9" y="188.5">Size</text>
<text x="170.6" y="191.1">A</text>
<text x="178.7" y="188.5">Document Number</text>
<text x="256.8" y="188.5">Rev</text>
<text x="259.5" y="191.1">00F</text>
<text x="167.9" y="196.6">Date:</text>
<text x="181.9" y="196.6">Monday, May 01, 2017</text>
<text x="221.8" y="196.6">Sheet</text>
<text x="235.2" y="196.6">1</text>
<text x="243.3" y="196.6">of</text>
<text x="251.4" y="196.6">1</text>
</g>
<g font-size="2.4" fill="#004080">
<text x="14.5" y="31.8">1</text>
<text x="14.5" y="34.4">2</text>
<text x="73.7" y="109.8">1</text>
<text x="73.7" y="112.5">2</text>
<text x="102" y="109.8">1</text>
<text x="102" y="112.5">2</text>
<text x="242" y="123.3">1</text>
<text x="242" y="126">2</text>
<text x="242" y="128.7">3</text>
<text x="242" y="131.4">4</text>
<text x="242" y="134.1">5</text>
<text x="242" y="136.7">6</text>
<text x="242" y="139.4">7</text>
<text x="242" y="142.1">8</text>
<text x="242" y="144.8">9</text>
<text x="242" y="147.5">10</text>
<text x="17.1" y="158.3">1</text>
<text x="17.1" y="161">2</text>
<text x="93.9" y="166.4">V+</text>
<text x="106.9" y="166.4">C+</text>
<text x="93.9" y="171.7">NC</text>
<text x="93.9" y="177.1">LV</text>
<text x="93.9" y="174.5">OSC</text>
<text x="107.5" y="177.1">C-</text>
<text x="17.1" y="182.5">1</text>
<text x="17.1" y="185.2">2</text>
<text x="93.9" y="182.5">GND</text>
<text x="103.4" y="182.5">VOUT</text>
</g>
<g font-size="2.4" fill="#00f">
<text x="206.5" y="31.5">+</text>
<text x="125.7" y="36.9">+</text>
<text x="206.5" y="36.9">-</text>
<text x="125.7" y="42.3">-</text>
<text x="228" y="80">+</text>
<text x="228" y="85.3">-</text>
<text x="39.5" y="120.4">+</text>
<text x="39.5" y="125.7">-</text>
<text x="120.3" y="170.2">+ 100uF</text>
<text x="42.2" y="186.3">+ C10</text>
<text x="63.8" y="186.3">+</text>
<text x="130.3" y="187.5" transform="rotate(-180 130.3 187.5)">+</text>
<text x="154.5" y="187.5" transform="rotate(-180 154.5 187.5)">+</text>
</g>
<g font-size="2.4" fill="#f00">
<text x="250.4" y="32.9">ADCIN</text>
<text x="14.5" y="81">Vz</text>
<text x="46.8" y="81">CPLSEL</text>
<text x="103.3" y="81">Vz</text>
<text x="135.6" y="81">VSENSEL1</text>
<text x="151.8" y="81">Vz</text>
<text x="184.1" y="81">VSENSEL2</text>
<text x="192.2" y="91.8">Vz</text>
<text x="135.6" y="118.7">BTN1</text>
<text x="221.8" y="121.4">ADCIN</text>
<text x="135.6" y="126.8">BTN2</text>
<text x="221.8" y="129.8">VSENSEL2</text>
<text x="135.6" y="134.9">BTN3</text>
<text x="221.8" y="132.5">VSENSEL1</text>
<text x="221.8" y="134.9">CPLSEL</text>
<text x="221.8" y="137.6">BTN1</text>
<text x="135.6" y="143">BTN4</text>
<text x="221.8" y="143.2">BTN3</text>
<text x="221.8" y="140.3">BTN2</text>
<text x="221.8" y="145.9">BTN4</text>
</g>
<g font-size="1.9">
<text x="34.7" y="8.4">5</text>
<text x="85.8" y="8.4">4</text>
<text x="136.9" y="8.4">3</text>
<text x="188.1" y="8.4">2</text>
<text x="239.3" y="8.4">1</text>
<text x="7.1" y="34.3">D</text>
<text x="265.6" y="34.3">D</text>
<text x="7.1" y="81.4">C</text>
<text x="265.6" y="81.4">C</text>
<text x="7.1" y="128.6">B</text>
<text x="265.6" y="128.6">B</text>
<text x="7.1" y="175.7">A</text>
<text x="265.6" y="175.7">A</text>
<text x="34.7" y="199.6">5</text>
<text x="85.8" y="199.6">4</text>
<text x="136.9" y="199.6">3</text>
<text x="188.1" y="199.6">2</text>
<text x="239.3" y="199.6">1</text>
</g>
</svg>
